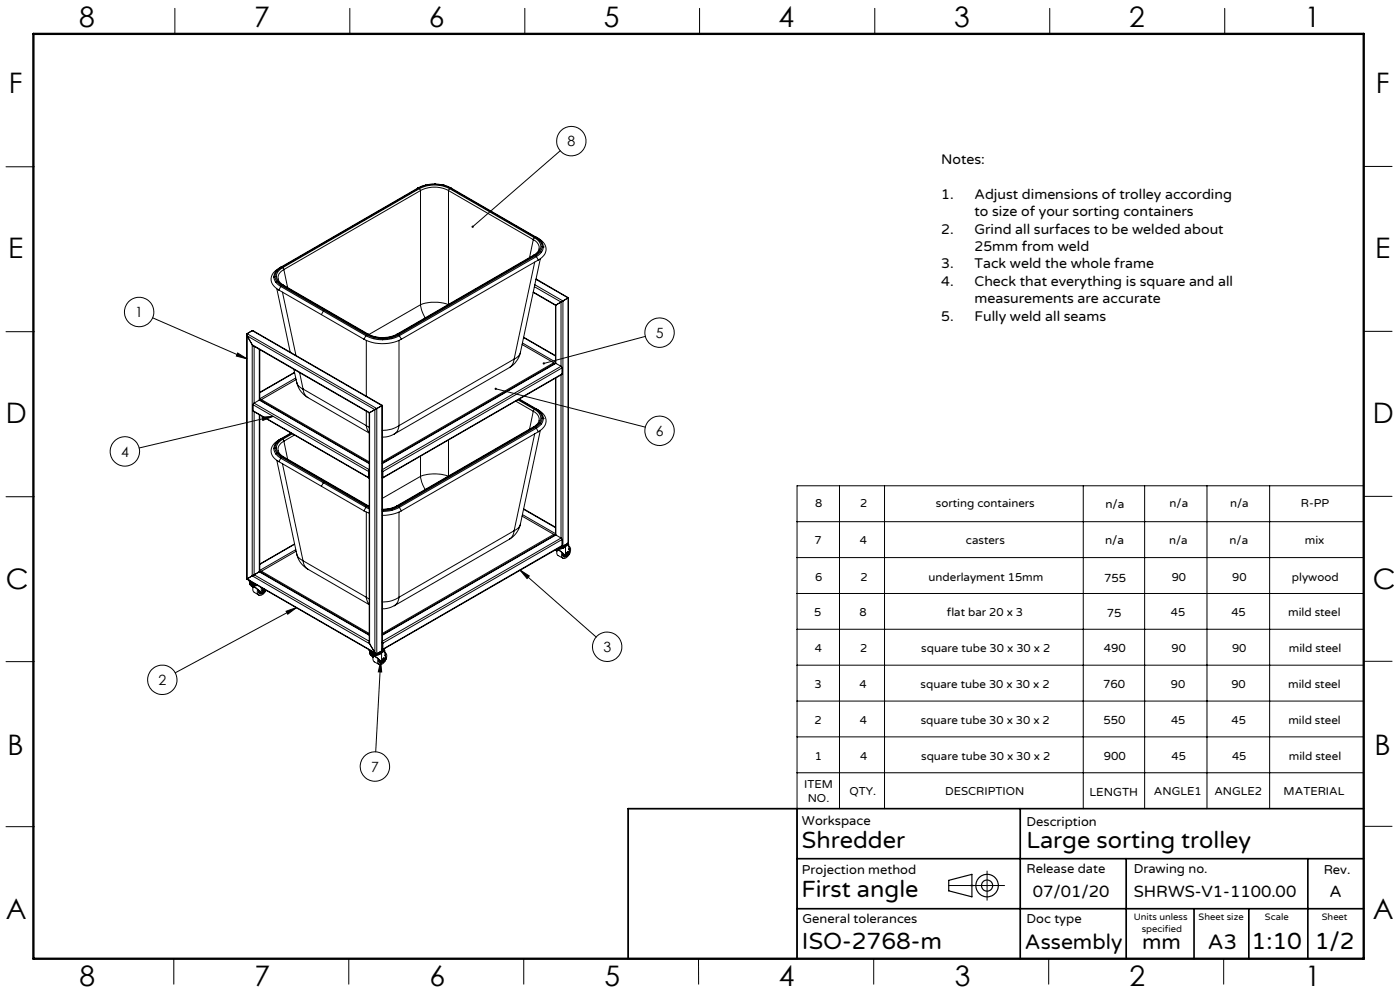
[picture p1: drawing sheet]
<svg xmlns="http://www.w3.org/2000/svg" width="420mm" height="297mm" viewBox="0 0 420 297" stroke-linecap="round" stroke-linejoin="round" font-family="sans-serif">
<g fill="none" stroke="#000" stroke-width=".35">
<path d="M284.6 263.8l7-1.8v6.8l-7-1.8z"/>
<circle cx="296.1" cy="265.4" r="1.66"/>
<circle cx="296.1" cy="265.4" r="3.4"/>
</g>
<path d="M291.1 265.4h1M291.2 265l.7 .7M291.6 264.9v1M291.9 265l-.7 .7" fill="none" stroke="#c0c0c0" stroke-width=".3"/>
<g fill="none" stroke="#000" stroke-width=".3">
<path d="M52.5 2.5v7.7M105 2.5v7.7M157.4 2.5v7.7M209.9 2.5v7.7M262.4 2.5v7.7M314.9 2.5v7.7M367.4 2.5v7.7M1.8 50h8.5M125.3 56.4h.3M125.3 56.4l-41.1 23.7M125.6 56.4l-41.1 23.7M125.8 56.5a10 10 0 0 1 9.1 0"/>
<path d="M125.8 56.5l.4 .6M125.8 56.5l-41 23.7M126.2 57.1a9.1 9.1 0 0 1 8.3 0M126.2 57.1l-41 23.7M126.2 57.1v34.2M127.6 55.5l-2.3 .9M127.6 55.5l2-.3 3.5 .3M127.6 55.5l.1 .1M127.7 55.6l-2.1 .8M130.4 55.2l-2.7 .4M130.4 55.1v.1M130.4 55.2h.1"/>
<path d="M130.4 55.2l2.6 .4M130.4 55.1h.1M133 55.6l2.1 .8M133.1 55.5l2.3 .9M133.1 55.5h.1M133.1 55.5l-.1 .1M134.5 57.1l25.5 14.7M134.5 57.1v34.1M134.9 56.5l-.4 .6M134.9 56.5l25.4 14.8M135.1 56.4l25.6 14.7M135.4 56.4h-.3"/>
<path d="M135.4 56.4l25.5 14.7M168.1 45.2l-26.3 22.7M409.1 49.9h8.5M160 71.8a2.43 2.43 0 0 1 1.8 2.3 2.43 2.43 0 0 1-1.7 2.4M160 71.8l-1.1 5.4M160.1 76.5h.2M160.1 76.5l-41 23.7M160.3 71.3a2.76 2.76 0 0 1 1.9 2.6 2.76 2.76 0 0 1-1.9 2.6M160.3 71.3l-.3 .5M160.3 76.5l-41 23.7M160.4 78.6l-6.2 29M160.7 71.1l1.4 1.3"/>
<path d="M160.7 76.6l.2 .3M160.7 71.1h.2M160.7 76.6l-41.1 23.8M160.9 71.1a3.7 3.7 0 0 1 2.6 4.9l-.8 1-1.2 .9M160.9 71.1l1.5 1.3M160.9 76.9l-41.1 23.7M160.9 76.9l.6 1M161.5 77.9l-41.1 23.8M162.1 72.4l.5 1.5M162.1 75.4l-1.4 1.2M162.1 75.4l.3 .2M162.1 72.4h.3"/>
<path d="M162.1 77.5l-6 28M162.4 75.6l-1.5 1.3M162.4 72.4l.6 1.6M162.6 73.9l-.5 1.5M162.6 73.9l.4 .1M162.6 73.9h.1M163 74l-.6 1.6M163 74h.1M1.8 99.4h8.5M45.8 95.2l28.3 12.4M75.7 99.1h.3M75.7 99.1l-1.6 .9"/>
<path d="M75.7 99.1l38.9 22.5M76 99.1l38.7 22.4M82.2 83h.1M82.2 83l.5 1.6M82.5 82.9l.5 1.5M82.5 82.9h.1M82.5 82.9l-.3 .1M82.7 81.4l-.5 1.6M82.7 84.6l1.5 1.3M83 84.4l1.5 1.2M83 81.3l-.5 1.6M83 84.4l-.3 .2"/>
<path d="M83 81.3l-.3 .1M83 86.5l4.1 19M83.6 86.9l25.6 14.8M84.2 80.1a3.9 3.9 0 0 0-2.7 4.6l.6 1 1.5 1.2M84.2 80.1l-1.5 1.3M84.2 80.1h.3M84.2 85.9l25.6 14.7M84.2 85.9l-.6 1M84.5 80.1l-1.5 1.2M84.5 85.6l-.3 .3M84.5 85.6l25.5 14.8M84.7 87.6l4.1 18.9"/>
<path d="M84.8 80.2a2.79 2.79 0 0 0-1.9 2.7 2.79 2.79 0 0 0 1.9 2.6M84.8 80.2l.4 .6M84.8 85.5l25.4 14.7M85.1 85.5h-.3M85.1 85.5l25.4 14.7M85.2 80.8a2.47 2.47 0 0 0-1.8 2.3 2.47 2.47 0 0 0 1.7 2.4M85.2 80.8l1.1 5.4M97.3 93l-.9 1.3M126.2 91.3l.3 1.7 1.1 2.2M126.2 91.3l-15.5 9M134.5 91.3a12.6 12.6 0 0 0-8.3 0M159.9 87.6l6.8 3.9"/>
<path d="M160 87.5l6.8 3.9M160.3 85.9l8 4.6M160.4 85.3l8.5 4.9M160.8 83.7l9.6 5.6M160.8 83.6l9.7 5.6M166.7 91.5v17.4M166.8 91.4l-.1 .1M166.8 91.4v17.5M168.3 90.5l-1.5 .9M168.3 90.5v19.3M168.9 90.2l-.6 .3M168.9 90.2v73.5"/>
<path d="M170.4 89.3v73.5M170.4 89.3l-1.5 .9M170.5 89.2l-.1 .1M170.5 89.2v73.3M409.1 99.3h8.5M71.3 105.8l2.8 1.8-3.2-.9zM74 100.3v73.3M74.1 100v.6M74.1 100.6l1.6 2.7M74.1 100.6v72.9M74.1 100.6l38.4 22.2M74.1 100l38.9 22.4"/>
<path d="M75.7 103.3l.3 .3M75.7 103.3v69.3M75.7 103.3l35.2 20.4M76 103.6l34.8 20.2M76.2 103.8v17M77.8 119.9l33 18.9M77.8 119.9l-1.6 .9M77.8 104.7v15.2M77.8 119.9l33 19.1M77.9 119.7l.2 .2M77.9 104.8v15.1M78.4 119.8v.4"/>
<path d="M78.4 119.8l32.4 18.6M78.4 119.9l-.2 .1M88.2 110.7l.8 3.8M88.4 111.6l-10.5 6M88.4 111.7l-10.5 6M88.7 113.3l-10.8 6.2M88.8 113.8l-10.4 6M89 114.5a7 7 0 0 0 3.3 4.6M89 114.5a2.95 2.95 0 0 0 1.9 2.1M89.9 111.7l1 4.9M90.9 116.6a3.4 3.4 0 0 0 1.4 2.5M90.9 116.6l19 11"/>
<path d="M92.3 119.1l18.5 10.7M109.2 101.7a12.4 12.4 0 0 0 11.2 0M109.8 100.6l2.2 .9M109.8 100.6l-.6 1.1M109.9 102v16.7M110 100.4l2.2 .8M110 100.4l-.2 .2M110.2 100.2a10 10 0 0 0 9.1 0M110.5 100.2a9.6 9.6 0 0 0 8.6 0M110.5 100.2h-.3M112 101.5l2.8 .3M112.2 101.2l2.6 .3"/>
<path d="M112.2 101.2l-.2 .3M114.8 101.5v.3M114.8 101.8h.1M114.8 101.5h.1M117.4 101.2l-2.6 .3M117.4 101.2l.1 .3M117.5 101.5l-2.7 .3M119.1 100.2h.2M119.6 100.4l-2.2 .8M119.6 100.4l.2 .2M119.7 102v25.6M119.8 100.6l-2.3 .9"/>
<path d="M119.8 100.6l.6 1.1M148.7 116.5l44.9 11.5M152.8 110.2l-34.5 19.9M154.2 107.6a3.2 3.2 0 0 1-1.4 2.6M154.2 107.6l-34.5 20M155.4 119.8l4.9 2.9M155.6 119.7l5.1 2.9M155.8 119.6l5.1 3M156.1 105.5a7.1 7.1 0 0 1-3.3 4.7M156.1 105.5a2.91 2.91 0 0 1-1.9 2.1M156.6 103.3l9.5 5.4M156.7 102.8l10 5.7"/>
<path d="M157.1 101.1l9.6 5.5M157.1 101.2l9.6 5.5M166.1 108.7v.4M166.1 108.7l-51.4 29.7M166.1 108.9l.3 .1M166.7 108.7l-.2 .2M166.7 113.3v47M166.8 108.9l-52.1 29.9M166.8 108.9l1.5 .9M166.8 113.3v47M166.8 108.9l-52.1 30.1M168.3 109.8l.3 .5"/>
<path d="M168.3 112.4v48.9M168.3 109.8l-53.6 31M168.6 112.1l-53.8 31.2M168.6 110.3l-53.7 31M168.6 110.3v1.8M168.6 112.1l-53.7 31M193.6 100.8l-30.5 8.1M76 123.1l34.7 20.2M76 121.3l34.6 20M76 123.1l34.6 20M76 121.3v1.8M76.2 120.8l-.2 .5"/>
<path d="M76.2 123.4v48.9M76.2 120.8l34.6 20M77.8 124.3v47.1M77.9 124.4v46.9M78.6 125l3.4-.2-3.2 1.2zM82 124.8l-40.3 9.5M82.2 134.4h.1M82.2 134.4l.5 1.6M82.5 134.3l.5 1.5M82.5 134.3h.1M82.5 134.3l-.3 .1M82.7 132.8l-.5 1.6"/>
<path d="M82.7 136l1.5 1.3M83 135.8l1.5 1.3M83 132.8l-.5 1.5M83 135.8l-.3 .2M83 132.8h-.3M83 138l6 28M83.6 138.4l25.6 14.7M84.2 131.5a4 4 0 0 0-2.7 4.6l.6 1 1.5 1.3M84.2 131.5l-1.5 1.3M84.2 131.5h.3M84.2 137.3l-.6 1.1M84.2 137.3l12.8 7.4"/>
<path d="M84.5 131.5l-1.5 1.3M84.5 137.1l-.3 .2M84.5 137.1l25.5 14.7M84.7 139l6.2 29.1M84.8 131.7a2.79 2.79 0 0 0-1.9 2.6 2.79 2.79 0 0 0 1.9 2.6M84.8 131.7l.4 .5M84.8 136.9l25.4 14.7M85.1 136.9h-.3M85.1 136.9l25.4 14.7M85.2 132.2a2.47 2.47 0 0 0-1.8 2.3 2.47 2.47 0 0 0 1.7 2.4M85.2 132.2l1.1 5.4M87.3 129.8l-3.1 1.7"/>
<path d="M87.4 129.9l-2.9 1.6M87.7 130l-2.9 1.7M88.3 130.4l-3.1 1.8M109.9 127.6l.9 .5M109.9 127.6l.3 1.3 .6 .8M109.9 123.2v4.4M110.8 123.8v68.7M110.9 123.7l-.1 .1M110.9 123.7v69.2M112.5 122.8l-1.6 .9M112.5 122.8v72.8M113 122.4l-.5 .4"/>
<path d="M113 122.4v73.5M114.6 121.6l-1.6 .8M114.6 121.6v73.4M114.7 121.5l-.1 .1M114.7 121.5v73.3M118.3 130.1a6.9 6.9 0 0 1-3.6 .9M119.7 127.6l-.4 .2a9.2 9.2 0 0 1-4.6 1.2M119.7 127.6a3 3 0 0 1-1.4 2.5M126.2 136.7v6.1M134.5 131.9v10.8M154.7 120.2l5.3 3.1M160 123.3a2.43 2.43 0 0 1 1.8 2.2 2.43 2.43 0 0 1-1.7 2.4"/>
<path d="M160 123.3l-1.1 5.4M160.1 127.9h.2M160.1 127.9l-41 23.7M160.3 122.7a2.76 2.76 0 0 1 1.9 2.6 2.76 2.76 0 0 1-1.9 2.6M160.3 122.7l-.3 .6M160.3 127.9l-41 23.7M160.4 130l-6.2 29.1M160.7 122.6l1.4 1.2M160.7 128.1l.2 .2M160.7 128.1l-41.1 23.7M160.9 122.6a3.7 3.7 0 0 1 2.6 4.9l-.8 1-1.2 .9M160.9 122.6l1.5 1.3"/>
<path d="M160.9 122.6h-.2M160.9 128.3l-41.1 23.7M160.9 128.3l.6 1.1M161.5 129.4l-41.1 23.7M162.1 123.8l.5 1.5M162.1 126.8l-1.4 1.3M162.1 126.8l.3 .2M162.1 123.8l.3 .1M162.1 129l-6 28M162.4 127l-1.5 1.3M162.4 123.9l.6 1.5M162.6 125.3h.1"/>
<path d="M162.6 125.3l-.5 1.5M162.6 125.3l.4 .1M163 125.4l-.6 1.6M163 125.4h.1M1.8 148.9h8.5M97 144.7l-.6 1M97 144.7l12.8 7.3M97.3 144.4l-.3 .3M109.2 153.1l1.6 .7M109.8 152l1 .5M109.8 152l-.6 1.1M109.9 153.5v25.5"/>
<path d="M110 151.8l-.2 .2M110 151.8l.8 .3M110.2 151.6l.6 .3M110.5 151.6l.3 .2M110.5 151.6h-.3M110.6 143.1l.2 .2M110.6 141.3v1.8M110.7 143l.1 .1M110.7 141.2v1.8M110.7 143h.1M110.7 141.2h.1M110.8 140.9l-.2 .4"/>
<path d="M110.8 141.1l-.1 .1M110.8 151.6l-.1 .1M114.7 140.9l.2 .4M114.7 141.1v.1M114.7 153.2h.1M114.7 152.9h.1M114.7 143v.1M114.7 141.2v1.8M114.7 143h.1M114.7 141.2h.1M114.8 152.9v.3M114.9 143.1l-.2 .2"/>
<path d="M114.9 141.3v1.8M117.4 152.6l-2.6 .3M117.4 152.6l.1 .3M117.5 152.9l-2.7 .3M119.1 151.6l-1.9 .8-2.5 .2M119.1 151.6h.2M119.3 151.6l-1.9 .8-2.7 .3M119.6 151.8l-2.2 .8M119.6 151.8l.2 .2M119.7 153.5v25.5M119.8 152l-2.3 .9M119.8 152l.6 1.1"/>
<path d="M120.4 153.1l-3 1.1-2.7 .2M126.2 142.8l.3 1.7 1.1 2.2M126.2 142.8l-11.5 6.6M134.5 142.7a12.3 12.3 0 0 0-8.3 .1M154.2 159.1a3.2 3.2 0 0 1-1.4 2.5M154.2 159.1l-34.5 19.9M156.1 157a7.1 7.1 0 0 1-3.3 4.6M156.1 157a2.91 2.91 0 0 1-1.9 2.1M156.6 154.7l9.5 5.5M156.7 154.2l10 5.7M157.1 152.5l9.6 5.5M157.1 152.6l9.6 5.5"/>
<path d="M239.1 156.3h170M251.8 145.6v96.8M265.4 145.6v96.8M325 145.6v96.8M343.4 145.6v96.8M362.1 145.6v96.8M380.9 145.6v96.8M409.1 148.8h8.5M409.1 145.6h-170v141.7h-50.6v-44.9h50.6M74 173.6l38.7 22.3h-.2M74.1 173.5l-.1 .1M74.1 173.5l38.4 22.1"/>
<path d="M74.6 173.9h.1M74.6 173.9l.1 .2M74.7 174.1l1.7 .9M74.7 174v.1M74.9 174.3a1.82 1.82 0 0 0 2.2 1h-1a1.26 1.26 0 0 1-1.2-1zM74.9 174.5a1.95 1.95 0 0 0 2.4 .9h-1.3a1.19 1.19 0 0 1-1.1-.9zM74.9 174.2v.9l.3 .4a6.3 6.3 0 0 1 3.1 2.1M74.9 175h.1M74.9 174.2a1.61 1.61 0 0 0 1.9 1l-1.4-.3zM75.4 175.6l.5 .5-.4-.4M75.7 172.6l-1.6 .9M75.7 172.6l35.2 20.3"/>
<path d="M76 175.9a1.36 1.36 0 0 0 .3 1.6l1.3 .8M76.2 172.3l-.5 .3M76.2 172.3l34.6 19.9M76.4 175l.3 .1M76.4 174.9v.1M76.4 175.9l1.8 1.6M77.3 176.7a1.11 1.11 0 0 0 .3 1.6 1.11 1.11 0 0 0 1.6-.5l.6-.9M77.6 176.9v.1a.67 .67 0 0 0 .2 .8 .67 .67 0 0 0 .7 .1 .68 .68 0 0 1-.8-.2 .68 .68 0 0 1-.1-.8zM77.7 177l.4 .8M77.8 171.4l-1.6 .9M77.8 171.4l33 19M77.8 177.1v.1a.73 .73 0 0 0 .7 .7 .73 .73 0 0 0 .8-.6"/>
<path d="M77.9 171.3l-.1 .1M77.9 171.1l.2 .3M77.9 171.3l32.9 18.9M78 177.3a.58 .58 0 0 0 .5 .4 .58 .58 0 0 0 .6-.3M78.2 177.5l.2 .1M78.2 177.5l.1 .1M78.3 177.6h.1M78.4 176.1v1.5M78.4 171.2l32.4 18.7M78.4 171.2v.4M78.4 171.3l-.2 .1M78.7 176.8l.2 .2"/>
<path d="M78.7 176.8l.2 .5M78.9 177l.1 .2M78.9 177.3l.2 .1M79 177.2l.1 .2M79 177.2l-.1 .1M79 177.4l-.6 .2M79 176.5l.2 .1M79 176.5l-.3 .3M79 176.5h.2M79.1 176.8l-.1 .4M79.1 176.8l-.2 .2M79.1 176.5l-.3 .3-.1 .4"/>
<path d="M79.2 176.6l-.1 .2M79.2 176.6a.35 .35 0 0 1 .2 .4 .35 .35 0 0 1-.3 .3M79.4 176.7l-.3 .1M79.4 177.2l-.3 .2M79.6 176.8h.1M79.6 176.8l-.2 .4M79.6 176.8v.1M88.4 163l-10.5 6M88.4 163.1l-10.5 6.1M88.7 164.7l-10.8 6.3M88.8 165.2l-10.4 6M89 166a7 7 0 0 0 3.3 4.6"/>
<path d="M89 166a3.1 3.1 0 0 0 1.9 2.1M90.9 168.1a3.3 3.3 0 0 0 1.4 2.5M90.9 168.1l19 10.9M92.3 170.6l18.5 10.6M109.9 179l.9 .5M109.9 179l.3 1.4 .6 .7M119.7 179l-.4 .2a8.4 8.4 0 0 1-4.6 1.2M119.7 179a3.2 3.2 0 0 1-1.4 2.5M152.8 161.6l-34.5 19.9M156 170.8l2.8 1.8-.7 .8zM156 170.8l22.9 20.1M166.1 160.2l-51.4 29.7"/>
<path d="M166.1 160.2v.4M166.1 160.3l.3 .1M166.8 160.3l-52.1 29.9M166.8 160.3l1.5 1M166.8 160.3l-52.1 30.1M166.8 164.7l1.1 .3M167.1 165.1l-.4-.3 .4 .3M167.2 164.8l-.1 .4a1.13 1.13 0 0 0 .4 1.3l1.4 .8M167.3 164.4h1.3a1.21 1.21 0 0 0 1.1-.9 1.95 1.95 0 0 1-2.4 .9zM167.5 164.3l1.2-.1a1.03 1.03 0 0 0 1-.9 1.76 1.76 0 0 1-2.2 1zM167.7 164.9l1.7 1.6M167.8 165h.1"/>
<path d="M167.9 165l1.7 1.5M168.2 164l-.3 .1M168.2 163.9v.1M168.3 161.3l.3 .4M168.3 161.3l-53.6 30.9M168.6 163.7h.3M168.6 163.5l-53.8 31.2M168.6 161.7v1.8M168.6 161.7l-53.7 31.1M168.6 163.5l-53.7 31.1M168.7 163.7l-.5 .3M168.9 165.8l-.1 .1a.62 .62 0 0 0 .1 .8 .62 .62 0 0 0 .8 .1"/>
<path d="M168.9 165.9l.1 .6 .3 .3M169.1 166a.66 .66 0 0 0 .5 .8 .66 .66 0 0 0 .8-.5M169.3 166.2l.2 .4M169.4 166.5h.2M169.4 166.5h.1M169.6 166.5h.1M169.7 163.3a1.66 1.66 0 0 1-2 .8h.8a1.23 1.23 0 0 0 1.2-.9v.3M169.7 163.8v2.7M169.7 163.5v.3M170 165.8v.3l.3 .2M170 165.8l.3 .1M170.2 166.3l-.5 .2"/>
<path d="M170.2 166.3l-.7 .3M170.3 165.4l-.3 .4M170.3 165.9v.2M170.3 165.4l.5 .2M170.3 162.9l.1 .1M170.3 165.4l.2 .2M170.3 166.3h.1M170.3 166.1l.1 .2M170.3 166.1v.2M170.4 166.2h.1M170.4 163l.2 .2M170.4 165.7l-.1 .2"/>
<path d="M170.4 165.7l-.1 .4M170.4 162.8l-1.5 .9M170.4 163l-.7 .5M170.5 165.8h.2l-.1 .4-.2-.1zM170.5 162.5l-.1 .3M170.5 165.6h.2M170.5 165.6l-.1 .1M170.6 163.2l-.9 .6M170.6 163.2l.2 2.2M170.7 165.7h.1M170.7 164.5l.1 .2M170.7 164.6l.1 .9"/>
<path d="M170.7 166.2l-.3 .1M170.7 165.6l-.3 .1M170.7 165.6l.2 .2M170.8 163.8h-.2a2.09 2.09 0 0 1-.6 3.2 .94 .94 0 0 1-1.3 .2 .94 .94 0 0 1-.2-1.3l.1-.3M170.8 165.4v.2M170.8 165.6l.1 .2M170.8 165.6h-.1M170.9 165.8l-.2 .4M239.1 177.9h170M239.1 167.1h170M1.8 198.3h8.5M85.8 183.2l3.2-1.1-2.7 2z"/>
<path d="M89 182.1l-36.4 19.5M110.6 194.7l.2 .2M110.6 194.7h.1M110.8 192.5l.1 .4M110.8 194.8v.1M110.8 194.9l1.7 1M110.9 192.9l1.6 2.7M110.9 195a2.12 2.12 0 0 0 3.6 .1v.2M110.9 195.2a2.06 2.06 0 0 0 3.6 0 2.06 2.06 0 0 1-3.6 0zM110.9 195.3a2.08 2.08 0 0 0 3.6 0 2.08 2.08 0 0 1-3.6 0zM110.9 195.9l.6 .6 1.2 .3M110.9 195.9l1 1.1"/>
<path d="M110.9 195a2.09 2.09 0 0 0 3.6 .1M110.9 195v.9M111.3 196.3l.6 .7M112 196.7l-.1 .7 .2 .8 1.6 .9M112.5 195.6l.5 .3M112.5 195.8v.1M112.6 196.8l1.7 1.5M112.6 196.8h.1M112.7 196.8l1.7 1.6M113.7 197.7v.1a.62 .62 0 0 0 .1 .7 .62 .62 0 0 0 .7 .1M113.8 197.8v.4l.4 .4M113.9 197.9a.66 .66 0 0 0 .6 .8 .66 .66 0 0 0 .7-.5"/>
<path d="M114.1 198v.1a.53 .53 0 0 0 .5 .3 .53 .53 0 0 0 .5-.3M114.2 198.1l.3 3.3h-1zM114.2 198.1l-1.5 27.2M114.3 198.3h.1M114.3 198.3l.1 .1M114.4 198.4h.1M114.5 195.7v2.7M114.5 195.3v.4M114.6 195l-1.6 .9M114.7 194.8l-.1 .2M114.7 192.4l.2 .4M114.7 192.6v.1"/>
<path d="M114.7 192.7h.1M114.7 194.4v.2M114.7 192.7v1.7M114.7 194.8v.1M114.7 194.9h.1M114.7 194.4v.1M114.8 197.6v.4l.3 .1M114.8 197.6l.3 .2M114.8 194.7l-.1 .2M114.8 194.7h.1M114.9 194.6l-.2 .2M114.9 192.8v1.8"/>
<path d="M114.9 194.7l.4 .1M115 198.1l-.5 .3M115.1 197.2l-.3 .4M115.1 197.2l.5 .2M115.1 197.2l.3 .2M115.1 197.9l.2 .3M115.1 197.8v.1M115.1 197.9v.2M115.1 198.1l.2 .1M115.3 197.6l-.2 .2M115.3 197.6l-.2 .3M115.3 198h.1"/>
<path d="M115.3 194.8l.1 .3M115.3 194.8l-.8 .5M115.4 197.4h.1M115.4 197.4l-.1 .2M115.4 195.1l.2 2.3M115.4 195.1l-.9 .6M115.5 197.6h.1M115.5 196.3l.1 .3M115.5 198l-.2 .2M115.5 197.4l-.2 .2M115.5 197.4l.2 .2M115.5 197.4h.1"/>
<path d="M115.6 196.4v.9M115.6 195.6h-.1a1.87 1.87 0 0 1-.2 2.9l-.2 .2a.98 .98 0 0 1-1.4 .4 .98 .98 0 0 1-.4-1.3l.2-.4M115.6 197.4l.1 .2M115.7 197.6l-.2 .4M118.3 181.5a7.3 7.3 0 0 1-3.6 1M239.1 199.4h170M239.1 188.6h170M409.1 198.2h8.5M239.1 210.1h170M239.1 231.6h170M239.1 220.8h170M1.8 247.8h8.5"/>
<path d="M409.1 247.6h8.5M284.6 265.4h16.8M296.1 261.1v8.7M52.1 287.3v7.7M104.6 287.3v7.7M157.1 287.3v7.7M209.6 287.3v7.7M262.1 287.3v7.7M314.6 287.3v7.7M367.1 287.3v7.7"/>
<circle cx="171.4" cy="42.3" r="4.4"/>
<circle cx="41.7" cy="93.5" r="4.4"/>
<circle cx="197.9" cy="99.7" r="4.4"/>
<circle cx="37.5" cy="135.3" r="4.4"/>
<circle cx="197.9" cy="129.1" r="4.4"/>
<circle cx="79.2" cy="176.9" r=".28"/>
<circle cx="115.4" cy="197.8" r=".22"/>
<circle cx="182.2" cy="193.8" r="4.4"/>
<circle cx="48.7" cy="203.7" r="4.4"/>
<circle cx="112.5" cy="229.7" r="4.4"/>
</g>
<path d="M239.1 242.4v44.9M239.1 257.3h170M306.1 242.4v44.9M337.9 257.3v30M392.4 257.3v30M409.1 242.4h-220.6v44.9M239.1 272.3h170M358.2 272.3v15M374.6 272.3v15" fill="none" stroke="#000" stroke-width=".5"/>
<path d="M10 10.2h399.1v277.1h-399.1z" fill="none" stroke="#000" stroke-width=".7"/>
<path d="M71.3 105.8l2.8 1.8-3.2-.9zM85.8 183.2l3.2-1.1-2.7 2zM156 170.8l2.8 1.8-.7 .8zM78.6 125l3.4-.2-3.2 1.2zM162.9 108.7l-.1 .3 .3-.1-.3 .1a.34 .34 0 0 0 .5 .2 .34 .34 0 0 0 .1-.5 .34 .34 0 0 0-.5 0zM148.6 116.2l-.2 .2 .3 .1-.3-.1a.34 .34 0 0 0 .3 .5 .34 .34 0 0 0 .3-.4 .34 .34 0 0 0-.4-.3zM114.2 198.1l.3 3.3h-1zM141.5 67.8v.4l.3-.3-.3 .3a.35 .35 0 0 0 .5 0 .35 .35 0 0 0 0-.5 .35 .35 0 0 0-.5 .1z" fill="#000"/>
<g font-size="8.5">
<text x="23.8" y="8">8</text>
<text x="76.3" y="8">7</text>
<text x="128.7" y="8">6</text>
<text x="181.2" y="8">5</text>
<text x="233.6" y="8">4</text>
<text x="286.3" y="8">3</text>
<text x="338.7" y="8">2</text>
<text x="391.4" y="8">1</text>
<text x="2.7" y="28">F</text>
<text x="412.8" y="28">F</text>
<text x="2.4" y="77.2">E</text>
<text x="412.5" y="77.2">E</text>
<text x="1.8" y="126.8">D</text>
<text x="411.9" y="126.9">D</text>
<text x="1.8" y="176.6">C</text>
<text x="411.9" y="176.7">C</text>
<text x="2.3" y="226.2">B</text>
<text x="412.4" y="226.2">B</text>
<text x="1.7" y="275.4">A</text>
<text x="411.8" y="275.5">A</text>
<text x="23.9" y="295.5">8</text>
<text x="76.4" y="295.5">7</text>
<text x="128.8" y="295.5">6</text>
<text x="181.3" y="295.5">5</text>
<text x="233.7" y="295.5">4</text>
<text x="286.4" y="295.5">3</text>
<text x="338.8" y="295.5">2</text>
<text x="391.5" y="295.5">1</text>
</g>
<g font-size="7.1">
<text x="240.6" y="254">Shredder</text>
<text x="308" y="254">Large sorting trolley</text>
<text x="240.4" y="268.8">First angle</text>
<text x="240.6" y="284.3">ISO-2768-m</text>
<text x="375.5" y="284.3">1:10</text>
<text x="394.4" y="284.3">1/2</text>
</g>
<g font-size="6.3">
<text x="307.5" y="284.3">Assembly</text>
<text x="342.6" y="284.3">mm</text>
<text x="362.4" y="284.3">A3</text>
</g>
<g font-size="4.9">
<text x="309.9" y="268.7">07/01/20</text>
<text x="340.1" y="268.7">SHRWS-V1-1100.00</text>
<text x="398.9" y="268.7">A</text>
</g>
<g font-size="4.2">
<text x="170.2" y="43.9">8</text>
<text x="282.4" y="49.1">Notes:</text>
<text x="282.4" y="59.5">1.</text>
<text x="292.4" y="59.5">Adjust dimensions of trolley according</text>
<text x="292.4" y="64.8">to size of your sorting containers</text>
<text x="282.4" y="70">2.</text>
<text x="292.4" y="70">Grind all surfaces to be welded about</text>
<text x="292.4" y="75.2">25mm from weld</text>
<text x="282.4" y="80.5">3.</text>
<text x="292.4" y="80.5">Tack weld the whole frame</text>
<text x="282.4" y="85.7">4.</text>
<text x="292.4" y="85.7">Check that everything is square and all</text>
<text x="40.6" y="95.1">1</text>
<text x="292.4" y="90.9">measurements are accurate</text>
<text x="196.7" y="101.3">5</text>
<text x="282.4" y="96.2">5.</text>
<text x="292.4" y="96.2">Fully weld all seams</text>
<text x="196.7" y="130.7">6</text>
<text x="36.3" y="136.9">4</text>
<text x="181" y="195.4">3</text>
<text x="47.5" y="205.3">2</text>
<text x="111.3" y="231.3">7</text>
</g>
<g font-size="3.9">
<text x="240.6" y="247.2">Workspace</text>
<text x="307.9" y="247.4">Description</text>
<text x="240.6" y="262.1">Projection method</text>
<text x="308" y="261.5">Release date</text>
<text x="340.1" y="261.5">Drawing no.</text>
<text x="397.1" y="262.1">Rev.</text>
<text x="240.7" y="276.6">General tolerances</text>
<text x="308" y="276.6">Doc type</text>
</g>
<g font-size="3.5">
<text x="244.5" y="152">8</text>
<text x="258.1" y="152">2</text>
<text x="280.8" y="152">sorting containers</text>
<text x="331.6" y="152.1">n/a</text>
<text x="350.9" y="152">n/a</text>
<text x="369" y="152">n/a</text>
<text x="390.3" y="152">R-PP</text>
<text x="244.4" y="163">7</text>
<text x="257.9" y="163">4</text>
<text x="289.8" y="163">casters</text>
<text x="331.5" y="163.2">n/a</text>
<text x="350.7" y="163">n/a</text>
<text x="368.9" y="163">n/a</text>
<text x="391.5" y="163">mix</text>
<text x="244.6" y="174.2">6</text>
<text x="258.1" y="174.2">2</text>
<text x="278.6" y="174.2">underlayment 15mm</text>
<text x="331.2" y="174.3">755</text>
<text x="351.5" y="174.2">90</text>
<text x="369.7" y="174.2">90</text>
<text x="387.6" y="174.2">plywood</text>
<text x="244.3" y="184.7">5</text>
<text x="257.8" y="184.7">8</text>
<text x="284.1" y="184.7">flat bar 20 x 3</text>
<text x="332" y="184.9">75</text>
<text x="351.2" y="184.7">45</text>
<text x="369.4" y="184.7">45</text>
<text x="386.4" y="184.7">mild steel</text>
<text x="244.5" y="195.4">4</text>
<text x="258" y="195.4">2</text>
<text x="276.4" y="195.4">square tube 30 x 30 x 2</text>
<text x="331.1" y="195.5">490</text>
<text x="351.5" y="195.4">90</text>
<text x="369.6" y="195.4">90</text>
<text x="386.7" y="195.4">mild steel</text>
<text x="244.3" y="206.1">3</text>
<text x="257.8" y="206.1">4</text>
<text x="276.2" y="206.1">square tube 30 x 30 x 2</text>
<text x="330.9" y="206.2">760</text>
<text x="351.3" y="206.1">90</text>
<text x="369.4" y="206.1">90</text>
<text x="386.5" y="206.1">mild steel</text>
<text x="244.4" y="217">2</text>
<text x="257.9" y="217">4</text>
<text x="276.2" y="217">square tube 30 x 30 x 2</text>
<text x="331" y="217.1">550</text>
<text x="351.3" y="217">45</text>
<text x="369.5" y="217">45</text>
<text x="386.5" y="217">mild steel</text>
<text x="244.5" y="227.7">1</text>
<text x="258" y="227.7">4</text>
<text x="276.4" y="227.7">square tube 30 x 30 x 2</text>
<text x="331.1" y="227.9">900</text>
<text x="351.4" y="227.7">45</text>
<text x="369.6" y="227.7">45</text>
<text x="386.6" y="227.7">mild steel</text>
<text x="241.2" y="236.2">ITEM</text>
<text x="254.8" y="238.3">QTY.</text>
<text x="283.5" y="238.3">DESCRIPTION</text>
<text x="326.9" y="238.5">LENGTH</text>
<text x="346.2" y="238.3">ANGLE1</text>
<text x="364.3" y="238.3">ANGLE2</text>
<text x="385.1" y="238.3">MATERIAL</text>
<text x="242.3" y="240.4">NO.</text>
</g>
<g font-size="2.8">
<text x="340.1" y="275.6">Units unless</text>
<text x="359.6" y="275.6">Sheet size</text>
<text x="379.5" y="275.8">Scale</text>
<text x="396.5" y="275.6">Sheet</text>
<text x="342.5" y="279.4">specified</text>
</g>
</svg>
